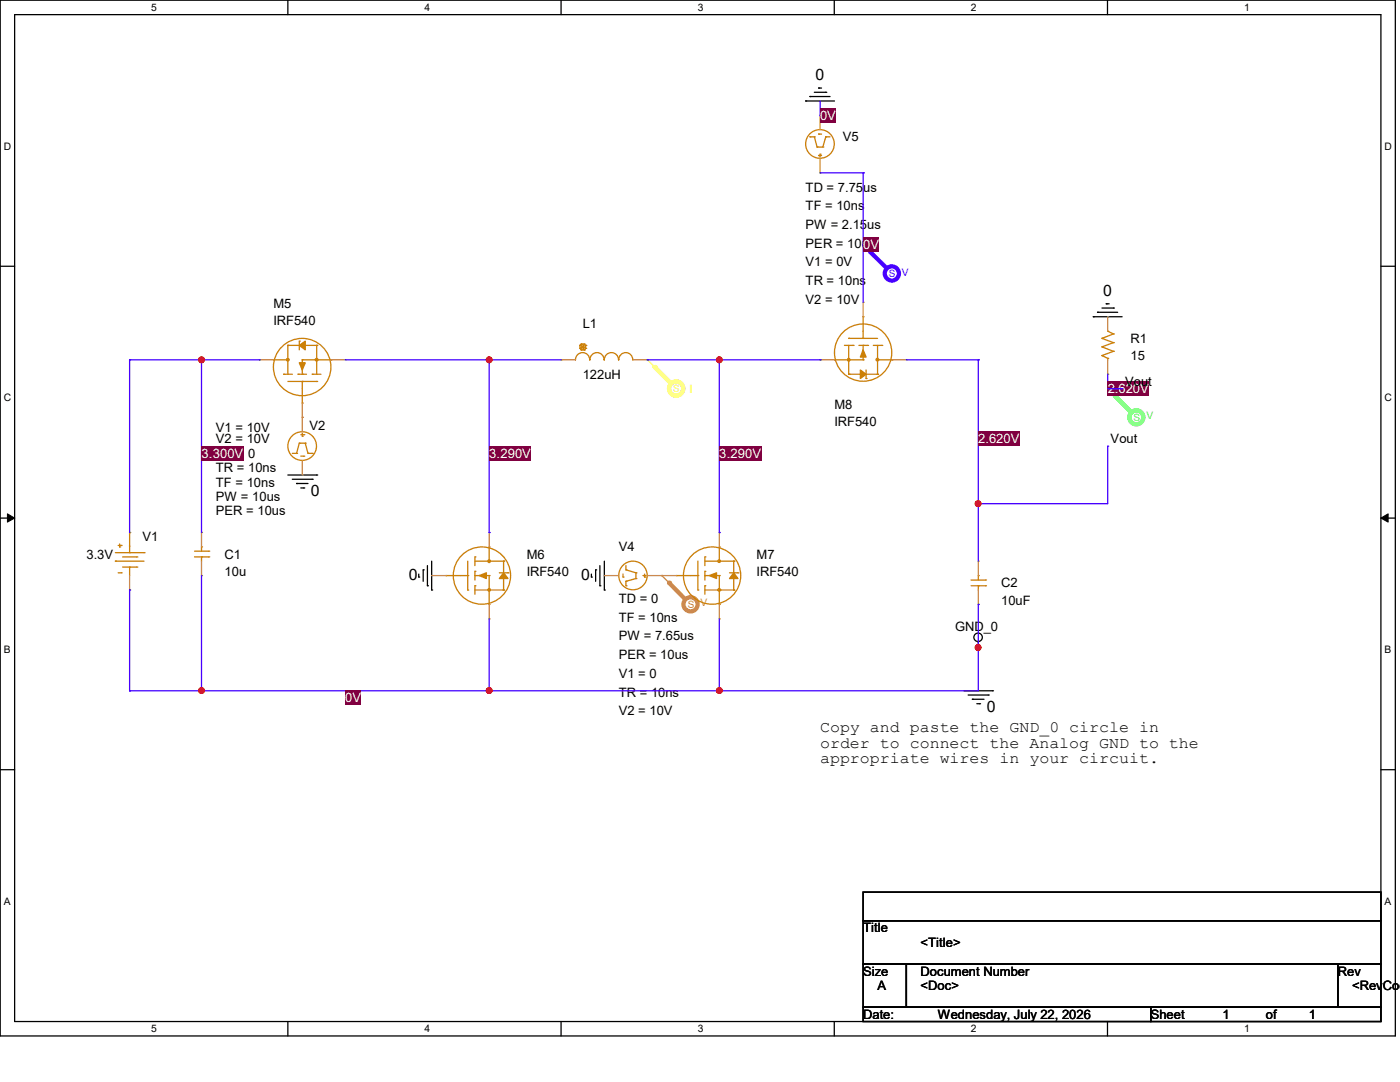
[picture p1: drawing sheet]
<svg xmlns="http://www.w3.org/2000/svg" width="279mm" height="216mm" viewBox="0 0 279 216" stroke-linecap="round" stroke-linejoin="round" font-family="sans-serif">
<path d="M0 0h278.5v206.7h-278.5zM2.9 2.9h272.7v200.9h-272.7z" fill="none" stroke="#000" stroke-width=".25"/>
<g fill="#fff">
<path d="M30.2 .3h1.1v2.3h-1.1z"/>
<path d="M30.2 204.1h1.1v2.3h-1.1z"/>
</g>
<path d="M57.4 0v2.9M57.4 203.8v2.9" fill="none" stroke="#000" stroke-width=".25"/>
<g fill="#fff">
<path d="M84.7 .3h1.1v2.3h-1.1z"/>
<path d="M84.7 204.1h1.1v2.3h-1.1z"/>
</g>
<path d="M112 0v2.9M112 203.8v2.9" fill="none" stroke="#000" stroke-width=".25"/>
<g fill="#fff">
<path d="M139.2 .3h1.1v2.3h-1.1z"/>
<path d="M139.2 204.1h1.1v2.3h-1.1z"/>
</g>
<path d="M166.5 0v2.9M166.5 203.8v2.9" fill="none" stroke="#000" stroke-width=".25"/>
<g fill="#fff">
<path d="M193.8 .3h1.1v2.3h-1.1z"/>
<path d="M193.8 204.1h1.1v2.3h-1.1z"/>
</g>
<path d="M221 0v2.9M221 203.8v2.9" fill="none" stroke="#000" stroke-width=".25"/>
<g fill="#fff">
<path d="M248.3 .3h1.1v2.3h-1.1z"/>
<path d="M248.3 204.1h1.1v2.3h-1.1z"/>
<path d="M.8 28h1.4v2.3h-1.4z"/>
<path d="M276.3 28h1.4v2.3h-1.4z"/>
<path d="M.8 78.2h1.4v2.3h-1.4z"/>
<path d="M276.3 78.2h1.4v2.3h-1.4z"/>
</g>
<path d="M0 53.1h2.9M275.6 53.1h2.9" fill="none" stroke="#000" stroke-width=".25"/>
<g fill="#fff">
<path d="M.8 128.5h1.3v2.2h-1.3z"/>
<path d="M276.3 128.5h1.3v2.2h-1.3z"/>
</g>
<path d="M0 103.4h2.9M275.6 103.4h2.9" fill="none" stroke="#000" stroke-width=".25"/>
<path d="M1.5 102.5l1.4 .9-1.4 .8zM275.6 103.4l1.4-.9v1.7z" fill="#000" stroke="#000" stroke-width=".2"/>
<g fill="#fff">
<path d="M.8 178.7h1.3v2.2h-1.3z"/>
<path d="M276.3 178.7h1.3v2.2h-1.3z"/>
</g>
<g fill="none" stroke="#000" stroke-width=".25">
<path d="M161.6 19.3h.1M161.6 19.3h4.1M162.5 18.4h2.3M163.4 17.6h.1M163.4 17.6h.6M164.8 18.4h.1M160.8 20.2h.1M160.8 20.2h5.7M218.2 63.2h.1M218.2 63.2h5.7M219 62.3h.1M219 62.3h4.1"/>
<path d="M219.9 61.5h2.3M220.8 60.6h.1M220.8 60.6h.6M222.2 61.5h.1M57.4 94.8h5.8M58.3 95.6h4M59.2 96.5h.1M59.2 96.5h2.3M60 97.4h.6M60.6 97.4h.1M62.3 95.6h.1M63.2 94.8h.1"/>
<path d="M83.6 115.1h.1M83.6 114.6v.5M84.5 113.7h.1M84.5 113.7v2.3M85.3 116.9h.1M85.3 112.9v4M86.1 117.7h.1M86.1 112v5.7M118 115.1h.1M118 114.6v.5M118.9 113.7h.1M118.9 113.7v2.3"/>
<path d="M119.7 116.9h.1M119.7 112.9v4M120.6 117.7h.1M120.6 112v5.7M192.4 137.8h5.7M193.2 138.7h4M194.1 139.5h.1M194.1 139.5h2.3M195.2 129.2h.1M195.2 128.1v1.1M197.2 138.7h.1M198.1 137.8h.1"/>
<path d="M0 153.6h2.9M194.9 140.4h.6M195.5 140.4h.1M275.6 153.6h2.9M172.3 178h103.3v5.7h-103.3zM172.3 183.7h103.3v8.7h-103.3zM172.3 192.4h8.6v8.6h-8.6zM180.9 192.4h86.1v8.6h-86.1zM267 192.4h8.6v8.6h-8.6zM172.3 201h57.4v2.8h-57.4zM229.7 201h45.9v2.8h-45.9z"/>
<circle cx="195.2" cy="127.2" r=".85"/>
</g>
<path d="M221.1 77.6h.1M221.1 77.6l2.8 2.8" fill="none" stroke="#5f5" stroke-width=".25"/>
<g fill="none" stroke="#5f5" stroke-width=".85">
<path d="M222.5 79l3.1 3.1"/>
<circle cx="226.8" cy="83.3" r="1.4"/>
</g>
<circle cx="222.5" cy="79" r=".42" fill="#5f5"/>
<path d="M132.1 114.9h.1M132.1 114.9l2.9 2.8" fill="none" stroke="#f55" stroke-width=".25"/>
<g fill="none" stroke="#f55" stroke-width=".85">
<path d="M133.5 116.3l3.2 3.2"/>
<circle cx="137.8" cy="120.6" r="1.42"/>
</g>
<circle cx="133.5" cy="116.3" r=".42" fill="#f55"/>
<path d="M172.3 48.9h.1M172.3 48.9l2.8 2.8" fill="none" stroke="#50f" stroke-width=".25"/>
<g fill="none" stroke="#50f" stroke-width=".85">
<path d="M173.7 50.3l3.2 3.1"/>
<circle cx="178" cy="54.6" r="1.42"/>
</g>
<circle cx="173.7" cy="50.3" r=".42" fill="#50f"/>
<path d="M129.2 71.8h.1M129.2 71.8l2.9 2.9" fill="none" stroke="#ff5" stroke-width=".25"/>
<path d="M130.6 73.2l3.2 3.2" fill="none" stroke="#ff5" stroke-width=".85"/>
<circle cx="130.6" cy="73.2" r=".42" fill="#ff5"/>
<circle cx="134.9" cy="77.5" r="1.42" fill="none" stroke="#ff5" stroke-width=".85"/>
<g fill="none" stroke="#cc8006" stroke-width=".25">
<path d="M161.6 27.3h.1M161.6 27.3h.9M162.5 27.3h.1M162.5 27.3l.6 2M163.1 29.3h.1M163.1 29.3h1.1M163.4 26.8h.1M163.4 31h.1M163.4 26.8h.6M163.4 31h.6M163.7 30.8h.1M163.7 30.8v.5"/>
<path d="M164.2 29.3h.1M164.8 27.3h.1M164.8 27.3h.9M164.8 27.3l-.6 2M54.6 71.8h.1M54.6 71.8h2.8M56.6 74.7h.1M56.6 74.7h1.7M57.4 68.9h.1M57.4 71.8h.1M57.4 68.9h2.3M57.4 68.9v5.8"/>
<path d="M57.4 76.1h5.8M59.5 74.7h.1M59.5 74.7h1.7M59.7 68.1h.1M59.7 68.1v1.7M60.3 74.7h.1M60.3 71.8h.1M60.3 76.1h.1M60.3 71.8h5.8M60.3 71.8v2.9M60.3 76.1v4.3M60.9 68.9h2.3"/>
<path d="M62.3 74.7h.1M62.3 74.7h1.8M63.2 76.1h.1M63.2 71.8h.1M63.2 68.9h.1M63.2 68.9v5.8M66.1 71.8h.1M114.9 71.8a1.42 1.42 0 0 1 1.4-1.4 1.42 1.42 0 0 1 1.4 1.4M115.7 69.5h.1M115.7 68.9h.1M115.7 69.5l.3 .3M115.7 68.9v.6"/>
<path d="M115.7 68.9l1.2 .6M116 68.7h.1M116 69.8h.1M116 68.7l-.3 .2M116 68.7h.6M116 68.7l.6 1.1M116 69.8h.6M116.6 68.7h.1M116.6 69.8h.1M116.6 68.7l-.6 1.1M116.6 68.7l.3 .2M116.9 68.9h.1"/>
<path d="M116.9 69.5h.1M116.9 68.9l-1.2 .6M116.9 68.9v.6M116.9 69.5l-.3 .3M117.7 71.8a1.42 1.42 0 0 1 1.4-1.4 1.42 1.42 0 0 1 1.5 1.4M120.6 71.8a1.42 1.42 0 0 1 1.4-1.4 1.42 1.42 0 0 1 1.4 1.4M123.5 71.8a1.4 1.4 0 0 1 1.4-1.4 1.4 1.4 0 0 1 1.4 1.4M166.5 71.8h.1M166.5 71.8h5.8M168.5 68.9h1.8M169.4 67.5h.1M169.4 71.8h.1"/>
<path d="M169.4 74.7h.1M169.4 67.5h5.7M169.4 74.7h2.3M169.4 68.9v5.8M170.3 68.9h.1M171.4 68.9h1.7M172.3 63.2h.1M172.3 68.9h.1M172.3 71.8h.1M172.3 67.5h.1M172.3 63.2v4.3M172.3 68.9v2.9"/>
<path d="M172.8 75.5h.1M172.8 74.7h2.3M172.8 73.8v1.7M173.1 68.9h.1M174.3 68.9h1.7M175.1 74.7h.1M175.1 71.8h.1M175.1 71.8h2.9M175.1 68.9v5.8M176 68.9h.1M178 71.8h.1M219.9 71h.1"/>
<path d="M219.9 69.2h.1M219.9 67.5h.1M219.9 71l1.2 .5M219.9 69.2l2.3 .9M219.9 67.5l2.3 .9M221.1 66.1h.1M221.1 71.5h.1M221.1 66.1l1.1 .5M221.1 71.5v.3M222.2 70.1h.1M222.2 68.4h.1M222.2 66.6h.1"/>
<path d="M222.2 70.1l-2.3 .9M222.2 68.4l-2.3 .8M222.2 66.6l-2.3 .9M58.3 90.5h.9M59.2 90.5h.1M59.7 88.4h.1M59.7 88.4l-.5 2.1M59.7 88.4h1.2M60 91h.6M60 86.7h.6M60.3 80.4h.1M60.3 87h.1"/>
<path d="M60.3 86.4v.6M60.6 91h.1M60.6 86.7h.1M60.9 88.4h.1M60.9 88.4l.6 2.1M61.5 90.5h.1M61.5 90.5h.8M62.3 90.5h.1M23 112h.1M23 112h5.7M23 110.3h5.7M23.6 114.3h.6"/>
<path d="M23.6 108.8h.6M23.9 109.1h.1M23.9 108.5v.6M24.2 108.8h.1M24.2 114.3h.1M24.5 111.1h2.8M24.5 113.2h2.8M25.9 110.3h.1M25.9 113.2h.1M25.9 106.3h.1M25.9 106.3v4M25.9 113.2v1.7"/>
<path d="M27.3 111.1h.1M27.3 113.2h.1M28.7 110.3h.1M38.8 111.1h2.9M38.8 110h2.9M40.2 109.1h.1M40.2 111.1h.1M40.2 109.1v.9M40.2 111.1v.9M41.7 111.1h.1M41.7 110h.1M89 114.9h.1"/>
<path d="M89 114.9h4.3M93.3 117.7h.1M93.3 114.9h.1M93.3 112v5.7M94.8 114.9h.1M94.8 114h.1M94.8 116.9h.1M94.8 111.1h.1M94.8 114.9h2.8M94.8 112h5.7M94.8 117.7h5.7M94.8 111.1v1.8"/>
<path d="M94.8 114v1.7M94.8 116.9v1.7M97.6 109.1h.1M97.6 114.9h.1M97.6 112h.1M97.6 117.7h.1M97.6 109.1v2.9M97.6 114.9v5.7M99.7 114.3h1.7M100.5 112h.1M100.5 117.7h.1M100.5 112v2.3"/>
<path d="M100.5 115.4v2.3M101.4 114.3h.1M124.3 115.1h.1M124.3 114.6v.5M124.9 113.7h.1M124.9 116h.1M124.9 116.9h.1M124.9 112.9v.8M124.9 116v.9M124.9 113.7l2 .6M126.9 114.3h.1M126.9 115.4h.1"/>
<path d="M126.9 114.3v1.1M126.9 115.4l-2 .6M128.4 114.9h.1M128.4 114.9h.5M128.7 115.1h.1M128.7 114.6v.5M135 114.9h.1M135 114.9h4.3M139.3 117.7h.1M139.3 114.9h.1M139.3 112v5.7M140.7 114.9h.1"/>
<path d="M140.7 114h.1M140.7 116.9h.1M140.7 111.1h.1M140.7 114.9h2.9M140.7 112h5.7M140.7 117.7h5.7M140.7 111.1v1.8M140.7 114v1.7M140.7 116.9v1.7M143.6 109.1h.1M143.6 114.9h.1M143.6 112h.1"/>
<path d="M143.6 117.7h.1M143.6 109.1v2.9M143.6 114.9v5.7M145.6 114.3h1.7M146.4 112h.1M146.4 117.7h.1M146.4 112v2.3M146.4 115.4v2.3M147.3 114.3h.1M193.8 116.9h2.9M193.8 115.7h2.9M195.2 114.9h.1"/>
<path d="M195.2 116.9h.1M195.2 114.9v.8M195.2 116.9v.8M196.7 116.9h.1M196.7 115.7h.1M97.6 120.6h.1M143.6 120.6h.1"/>
<circle cx="163.6" cy="28.7" r="2.86"/>
<circle cx="57.4" cy="71.8" r=".27"/>
<circle cx="60.3" cy="73.2" r="5.7"/>
<circle cx="63.2" cy="71.8" r=".27"/>
<circle cx="169.4" cy="71.8" r=".27"/>
<circle cx="172.3" cy="70.4" r="5.7"/>
<circle cx="175.1" cy="71.8" r=".27"/>
<circle cx="60.3" cy="89" r="2.86"/>
<circle cx="96.2" cy="114.8" r="5.7"/>
<circle cx="97.6" cy="112" r=".27"/>
<circle cx="97.6" cy="117.7" r=".27"/>
<circle cx="126.3" cy="114.8" r="2.85"/>
<circle cx="142.1" cy="114.8" r="5.7"/>
<circle cx="143.5" cy="112" r=".27"/>
<circle cx="143.5" cy="117.7" r=".27"/>
</g>
<g fill="none" stroke="#a84" stroke-width=".25">
<path d="M163.7 34.5h.1M163.7 23h.1M163.7 23v2.9M163.7 31.6v2.9M51.7 71.8h.1M51.7 71.8h2.9M66.1 71.8h2.8M68.9 71.8h.1M112 71.8h.1M112 71.8h2.9M126.3 71.8h2.9M129.2 71.8h.1"/>
<path d="M163.7 71.8h.1M163.7 71.8h2.8M172.3 60.3h.1M172.3 60.3v2.9M178 71.8h2.9M180.9 71.8h.1M221.1 63.2h.1M221.1 74.7h.1M221.1 63.2v2.9M221.1 71.8v2.9M60.3 83.3h.1M60.3 94.8h.1"/>
<path d="M60.3 80.4v5.7M60.3 91.9v2.9M25.9 106.3h.1M25.9 117.7h.1M25.9 114.9v2.8M40.2 114.9h.1M40.2 106.3h.1M40.2 106.3v2.8M40.2 112v2.9M86.1 114.9h.1M86.1 114.9h2.9M97.6 106.3h.1"/>
<path d="M97.6 106.3v2.8M120.6 114.9h.1M120.6 114.9h2.9M129.2 114.9h5.8M132.1 114.9h.1M143.6 106.3h.1M143.6 106.3v2.8M195.2 112h.1M195.2 112v2.9M195.2 117.7v2.9M97.6 123.5h.1M97.6 120.6v2.9"/>
<path d="M143.6 123.5h.1M143.6 120.6v2.9M195.2 120.6h.1"/>
</g>
<g fill="#cc8006" stroke="#cc8006" stroke-width=".25">
<path d="M141.6 114.9l1.4-.6v1.1z"/>
<path d="M146.4 114.3l.9 1.1h-1.7z"/>
<path d="M172.3 69.8l.5 1.4h-1.1z"/>
<path d="M171.7 73.8l1.1 .9-1.1 .8z"/>
<path d="M95.6 114.9l1.5-.6v1.1z"/>
<path d="M100.5 114.3l.9 1.1h-1.7z"/>
<path d="M59.7 72.4h1.2l-.6 1.4z"/>
<path d="M59.7 68.9l1.2-.8v1.7z"/>
</g>
<path d="M25.9 71.8h.1M25.9 71.8v34.5M25.9 71.8h25.8M51.7 71.8h.1M25.9 117.7h.1M25.9 117.7v20.1M40.2 114.9v22.9M25.9 137.8h.1M25.9 137.8h71.7M40.2 137.8h.1M195.2 129.2h.1M195.2 129.2v8.6" fill="none" stroke="#4200ff" stroke-width=".25"/>
<g fill="#f00" stroke="#f00" stroke-width=".25">
<circle cx="195.2" cy="129.2" r=".55"/>
<circle cx="40.2" cy="137.8" r=".55"/>
</g>
<path d="M68.9 137.8h3.2v2.9h-3.2z" fill="#800040"/>
<path d="M97.6 71.8h.1M97.6 71.8h14.4M129.2 71.8h.1M129.2 71.8h34.5M163.7 71.8h.1M195.2 71.8h.1M195.2 71.8v28.7M97.6 137.8h.1M97.6 137.8h46" fill="none" stroke="#4200ff" stroke-width=".25"/>
<g fill="#f00" stroke="#f00" stroke-width=".25">
<circle cx="143.6" cy="137.8" r=".55"/>
<circle cx="97.6" cy="137.8" r=".55"/>
</g>
<path d="M195.2 86.1h8.3v2.9h-8.3z" fill="#800040"/>
<path d="M97.6 71.8v34.5M221.1 89h.1M221.1 89v11.5h-25.9M97.6 106.3h.1M195.2 100.5h.1M143.6 137.8h.1M143.6 137.8h51.6M195.2 120.6h.1M195.2 120.6v8.6" fill="none" stroke="#4200ff" stroke-width=".25"/>
<circle cx="97.6" cy="71.8" r=".55" fill="#f00" stroke="#f00" stroke-width=".25"/>
<g fill="#800040">
<path d="M97.6 89h3.7v2.9h-3.7z"/>
<path d="M101.3 89h4.7v2.9h-4.7z"/>
</g>
<path d="M40.2 71.8h.1M40.2 71.8v34.5" fill="none" stroke="#4200ff" stroke-width=".25"/>
<circle cx="40.2" cy="71.8" r=".55" fill="#f00" stroke="#f00" stroke-width=".25"/>
<g fill="#800040">
<path d="M40.2 89h3.7v2.9h-3.7z"/>
<path d="M43.9 89h4.7v2.9h-4.7z"/>
</g>
<path d="M143.6 71.8v34.5M143.6 106.3h.1" fill="none" stroke="#4200ff" stroke-width=".25"/>
<circle cx="143.6" cy="71.8" r=".55" fill="#f00" stroke="#f00" stroke-width=".25"/>
<g fill="#800040">
<path d="M143.6 89h3.7v2.9h-3.7z"/>
<path d="M147.3 89h4.6v2.9h-4.6z"/>
</g>
<path d="M172.3 34.5h.1M172.3 34.5v25.8M195.2 100.5h.1M195.2 100.5v11.5" fill="none" stroke="#4200ff" stroke-width=".25"/>
<circle cx="195.2" cy="100.5" r=".55" fill="#f00" stroke="#f00" stroke-width=".25"/>
<path d="M172.3 47.4h3.1v2.9h-3.1z" fill="#800040"/>
<path d="M163.7 23h.1M163.7 34.5h8.6M163.7 20.2v2.8M172.3 34.5h.1" fill="none" stroke="#4200ff" stroke-width=".25"/>
<path d="M163.7 21.6h3.1v2.9h-3.1z" fill="#800040"/>
<path d="M68.9 71.8h28.7M97.6 71.8h.1M180.9 71.8h14.3M195.2 71.8h.1M221.1 77.6h.1M221.1 74.7v2.9M97.6 137.8h.1M97.6 123.5v14.3M143.6 137.8h.1M143.6 123.5v14.3" fill="none" stroke="#4200ff" stroke-width=".25"/>
<path d="M221.1 76.1h8.2v2.9h-8.2z" fill="#800040"/>
<path d="M221.1 77.6h2.8M223.9 77.6h.1" fill="none" stroke="#4200ff" stroke-width=".25"/>
<g fill="#f00" stroke="#f00" stroke-width=".25">
<circle cx="195.2" cy="129.2" r=".55"/>
<circle cx="40.2" cy="137.8" r=".55"/>
<circle cx="143.6" cy="137.8" r=".55"/>
<circle cx="97.6" cy="137.8" r=".55"/>
<circle cx="97.6" cy="71.8" r=".55"/>
<circle cx="40.2" cy="71.8" r=".55"/>
<circle cx="143.6" cy="71.8" r=".55"/>
<circle cx="195.2" cy="100.5" r=".55"/>
</g>
<g font-size="3.1">
<text x="162.8" y="16">0</text>
<text x="220.2" y="59.1">0</text>
<text x="62.1" y="99">0</text>
<text x="81.6" y="115.7">0</text>
<text x="116" y="115.7">0</text>
<text x="196.9" y="142.1">0</text>
<text x="163.7" y="146.1">Copy and paste the GND_0 circle in</text>
<text x="163.7" y="149.2">order to connect the Analog GND to the</text>
<text x="163.7" y="152.3">appropriate wires in your circuit.</text>
</g>
<g font-size="2.6" fill="#fff">
<text x="163.7" y="23.9">0V</text>
<text x="172.3" y="49.7">0V</text>
<text x="221.1" y="78.4">2.620V</text>
<text x="195.2" y="88.5">2.620V</text>
<text x="40.2" y="91.4">3.3TD = 0</text>
<text x="43.9" y="91.4">00V</text>
<text x="97.6" y="91.4">3.290V</text>
<text x="143.6" y="91.4">3.290V</text>
<text x="68.9" y="140.2">0V</text>
</g>
<g font-size="2.6">
<text x="168.2" y="28.2">V5</text>
<text x="160.8" y="38.3">TD = 7.75us</text>
<text x="160.8" y="42">TF = 10ns</text>
<text x="160.8" y="45.7">PW = 2.15us</text>
<text x="160.8" y="49.4">PER = 10us</text>
<text x="160.8" y="53.2">V1 = 0V</text>
<text x="160.8" y="56.9">TR = 10ns</text>
<text x="54.6" y="61.5">M5</text>
<text x="54.6" y="64.9">IRF540</text>
<text x="116.3" y="65.5">L1</text>
<text x="160.8" y="60.7">V2 = 10V</text>
<text x="225.6" y="68.4">R1</text>
<text x="225.6" y="71.8">15</text>
<text x="116.3" y="75.6">122uH</text>
<text x="224.5" y="77">Vout</text>
<text x="166.5" y="81.6">M8</text>
<text x="43.1" y="86.2">V1 = 10V</text>
<text x="43.1" y="88.5">V2 = 10V</text>
<text x="61.8" y="85.9">V2</text>
<text x="166.5" y="85">IRF540</text>
<text x="221.7" y="88.4">Vout</text>
<text x="43.1" y="94.2">TR = 10ns</text>
<text x="43.1" y="97.1">TF = 10ns</text>
<text x="43.1" y="99.9">PW = 10us</text>
<text x="28.4" y="108">V1</text>
<text x="43.1" y="102.8">PER = 10us</text>
<text x="17.3" y="111.5">3.3V</text>
<text x="44.8" y="111.5">C1</text>
<text x="105.1" y="111.5">M6</text>
<text x="123.5" y="110">V4</text>
<text x="151" y="111.5">M7</text>
<text x="44.8" y="114.9">10u</text>
<text x="105.1" y="114.9">IRF540</text>
<text x="151" y="114.9">IRF540</text>
<text x="199.8" y="117.2">C2</text>
<text x="123.5" y="120.4">TD = 0</text>
<text x="123.5" y="124.1">TF = 10ns</text>
<text x="190.6" y="125.8">GND_0</text>
<text x="199.8" y="120.6">10uF</text>
<text x="123.5" y="127.8">PW = 7.65us</text>
<text x="123.5" y="131.5">PER = 10us</text>
<text x="123.5" y="135.3">V1 = 0</text>
<text x="123.5" y="139">TR = 10ns</text>
<text x="123.5" y="142.7">V2 = 10V</text>
<text x="172.3" y="186.1">Title</text>
<text x="183.7" y="188.9">&lt;Title&gt;</text>
<text x="172.3" y="194.7">Size</text>
<text x="175.1" y="197.6">A</text>
<text x="183.7" y="194.7">Document Number</text>
<text x="183.7" y="197.6">&lt;Doc&gt;</text>
<text x="267" y="194.7">Rev</text>
<text x="269.8" y="197.6">&lt;RevCod</text>
<text x="172.3" y="203.3">Date:</text>
<text x="187.2" y="203.3">Wednesday, July 22, 2026</text>
<text x="229.7" y="203.3">Sheet</text>
<text x="244" y="203.3">1</text>
<text x="252.6" y="203.3">of</text>
<text x="261.2" y="203.3">1</text>
</g>
<text font-size="2.3" fill="#ff5" x="137.5" y="78.5">I</text>
<g font-size="2.1">
<text x="30.2" y="2.2">5</text>
<text x="84.7" y="2.2">4</text>
<text x="139.2" y="2.2">3</text>
<text x="193.8" y="2.2">2</text>
<text x="248.3" y="2.2">1</text>
<text x=".8" y="29.8">D</text>
<text x="276.3" y="29.8">D</text>
<text x=".8" y="80.1">C</text>
<text x="276.3" y="80.1">C</text>
<text x=".8" y="130.3">B</text>
<text x="276.3" y="130.3">B</text>
<text x=".8" y="180.5">A</text>
<text x="276.3" y="180.5">A</text>
<text x="30.2" y="206">5</text>
<text x="84.7" y="206">4</text>
<text x="139.2" y="206">3</text>
<text x="193.8" y="206">2</text>
<text x="248.3" y="206">1</text>
</g>
<text font-size="2" fill="#50f" x="177.4" y="55.2">S V</text>
<text font-size="2" fill="#ff5" x="134.4" y="78.2">S</text>
<text font-size="2" fill="#5f5" x="226.2" y="83.9">S V</text>
<text font-size="2" fill="#f55" x="137.2" y="121.3">S V</text>
</svg>
